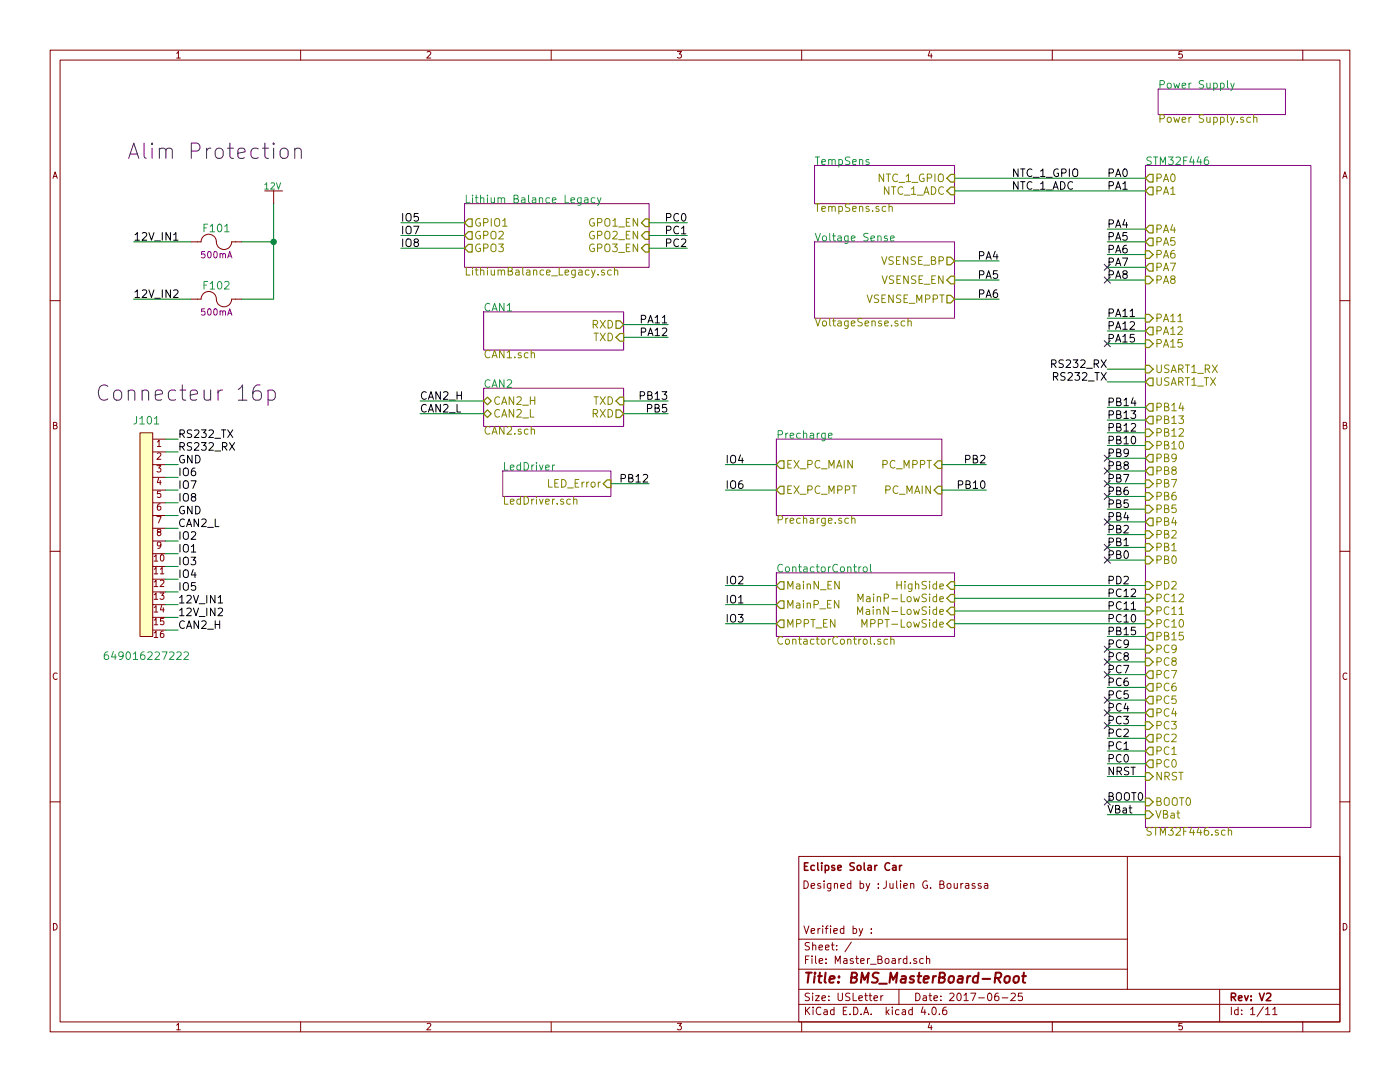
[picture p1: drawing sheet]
<svg xmlns="http://www.w3.org/2000/svg" width="279mm" height="216mm" viewBox="0 0 279 216" stroke-linecap="round" stroke-linejoin="round" font-family="sans-serif">
<g fill="none" stroke="#840000" stroke-width=".2">
<path d="M10 10h259.4v195.9h-259.4zM12 12h255.4v191.9h-255.4zM60 10v2M110 10v2M160 10v2M210 10v2M260 10v2M54.6 38.1v2.5M10 60h2M38.1 59.7h1.3M38.1 48.3h1.3M39.4 59.7h.7z"/>
<path d="M39.4 48.3h.7zM40.1 59.7a1.57 1.57 0 0 1 1.8-1.5 1.57 1.57 0 0 1 1.3 1.9 1.53 1.53 0 0 0 1.7 1.1 1.53 1.53 0 0 0 1.3-1.5M40.1 48.3a1.57 1.57 0 0 1 1.8-1.6 1.57 1.57 0 0 1 1.3 2 1.53 1.53 0 0 0 1.7 1.1 1.53 1.53 0 0 0 1.3-1.5M46.2 59.7h.8zM46.2 48.3h.8zM47 59.7h1.3M47 48.3h1.3M267.4 60h2M27.9 86.4h2.6v40.6h-2.6zM30.5 87.6h2.5M30.5 90.2h2.5M30.5 92.7h2.5"/>
<path d="M30.5 95.3h2.5M30.5 97.8h2.5M10 110h2M30.5 100.3h2.5M30.5 102.9h2.5M30.5 105.4h2.5M30.5 108h2.5M267.4 110h2M10 160h2M267.4 160h2M159.4 170.9h108v33h-108zM173.6 176.3l-.5 1.3-.3 .2"/>
<path d="M175.3 177.1v.2M175.3 176.4v.1M194.6 176.4a.37 .37 0 0 0-.6 .1l.1 .2 .5 .1v.2l-.2 .3-.4-.1M195.8 176.4a.37 .37 0 0 0-.6 .1l.1 .2 .5 .1 .1 .2-.3 .3-.4-.1M196.5 176.4h.6v.9M197.1 176.6l-.5 .1-.2 .2 .2 .4 .5-.1M225 170.9v26.5M159.4 197.4h108M159.4 193.4h65.6M159.4 187.4h65.6M169.9 188l-1.3 1.9M172.2 185.3l-.5 1.3-.3 .2"/>
<path d="M173.9 186.1v.2M173.9 185.3v.2M174.4 199.2l.7-.2v-.2l-.4-.1-.3 .2 .1 .7h.6M175.8 198.7v1M176.2 198.7l-.4 .3M179.4 197.4v3M182.9 191.3a.37 .37 0 0 0-.6 .2l.1 .2 .5 .1 .1 .2-.2 .3-.5-.1M184.3 191.3h-.5l-.3 .2 .1 .6 .2 .2 .5-.1M184.9 191.4l.2-.1h.4v1M184.9 190.8v1.5M199.2 198.2h-.4a1.11 1.11 0 0 0-.1 1.4l.4 .1 .2-.2 .1-.5-.3-.2h-.4l-.2 .2M200 199.1h1.1"/>
<path d="M201.8 198.3l.6-.1 .2 .4-.9 1.1h.9M204 198.2h-.7l-.1 .7 .2-.1h.5l.2 .2-.1 .5-.2 .2-.6-.2M243.4 197.4v6.5M60 203.9v2M110 203.9v2M159.4 200.4h108M160 203.9v2M184.2 200.9l-.4 1.1h1M185.3 202.3v.2M186.1 201.1l.2-.1a.8 .8 0 0 1 .6 .7 .8 .8 0 0 1-.6 .8l-.2-.2-.1-.4zM187.5 202.3v.2M188.8 201h-.4a1.11 1.11 0 0 0-.1 1.4l.4 .1 .2-.2 .1-.5-.3-.3-.4 .1-.2 .2"/>
<path d="M210 203.9v2M252.6 201.4l.4-.4v1.5M252.6 202.5h.8M254 201.4l.4-.4v1.5M254 202.5h.9M260 203.9v2"/>
</g>
<path d="M200.6 194.9l.3-.1h.5l.1 .3v.6a.54 .54 0 0 1-.5 .4 .54 .54 0 0 1-.6-.4zM202.4 194.9l.3-.1h.5l.2 .3-.1 .6a.54 .54 0 0 1-.5 .4 .54 .54 0 0 1-.6-.4zM204 194.8h.7M204.3 194.1l-.2 1.7 .1 .2 .4 .1" fill="none" stroke="#840000" stroke-width=".41"/>
<path d="M178.2 172.7h.6v1M178.8 173l-.5 .1-.2 .2 .2 .4 .5-.1M179.5 172.7v1M180 172.7l-.5 .2" fill="none" stroke="#840000" stroke-width=".3"/>
<path d="M231.1 17.8h25.4v5.1h-25.4zM162.6 33h27.9v7.6h-27.9zM228.6 33h33v132.1h-33zM92.7 40.6h36.8v12.7h-36.8zM162.6 48.3h27.9v15.2h-27.9zM96.5 62.2h28v7.7h-28zM96.5 77.5h28v7.6h-28zM100.3 94h21.6v5.1h-21.6zM154.9 87.6h33.1v15.3h-33.1zM154.9 114.3h35.6v12.7h-35.6z" fill="none" stroke="#840084" stroke-width=".2"/>
<g fill="none" stroke="#008484" stroke-width=".2">
<path d="M245 16.1v1.3l.2 .2M245.6 16.6l.4 1M246.3 16.6l-.5 1.4-.2 .1M116 39.4v1.3l-.3 .3-.4-.1M116 39.5l-.5-.1-.3 .4v.4l.2 .2h.6M116.7 39.5h.6v1M117.3 39.8l-.5 .1a.3 .3 0 0 0-.2 .3 .3 .3 0 0 0 .2 .3l.5-.1M118.7 39.5l-.4-.1-.3 .4v.4l.1 .2h.6M119.2 39.4l.4 1.1M119.9 39.4l-.5 1.4-.2 .2M241.1 31.3l-.5 .1a.99 .99 0 0 0 0 1.4l.5-.1 .1-.5-.3-.3h-.3l-.3 .3M177.1 47.1h-.4l-.2 .2 .1 .2 .5 .2v.3h-.6"/>
<path d="M177.7 47.6l.8-.2-.1-.3h-.4l-.3 .2 .1 .7h.6M110.7 92.8l-.4 .3M165.3 86.9l.8-.1-.1-.3-.4-.1-.3 .3 .1 .7h.6M171.8 113.1l-.4 .3M172.3 113.3l.3-.2 .4 .2 .1 .5-.2 .2-.3 .1-.3-.1zM173.7 112.6v1.3l.2 .2M21.5 130.1h-.4a.99 .99 0 0 0 0 1.5l.5-.2 .1-.5-.3-.2h-.3l-.3 .2M36.7 130.2l.6-.1 .3 .4-.9 1.1h.9"/>
</g>
<g fill="none" stroke="#848400" stroke-width=".2">
<path d="M249.6 23.5l-.5-.1-.3 .3v.4l.2 .2h.6M250.2 23.5h.1a.36 .36 0 0 1 .6 .1v.8M250.2 22.9v1.5M120.6 53.9h-.4l-.2 .2 .1 .2 .5 .2v.3h-.6M122 53.9h-.4l-.3 .3v.4l.1 .2h.6M122.6 54l.1-.1a.36 .36 0 0 1 .6 .2v.8M122.6 53.4v1.5M177.4 41.3l.1-.1a.36 .36 0 0 1 .6 .2v.8M177.4 40.7v1.5M106 70.5h.1a.36 .36 0 0 1 .6 .1v.8M180.6 64.1l-.5-.1-.3 .3v.5l.2 .2h.6M181.2 64.2l.1-.1a.36 .36 0 0 1 .6 .2v.7"/>
<path d="M181.2 63.5v1.5M106 85.8l.1-.1a.36 .36 0 0 1 .6 .2v.7M114.5 99.7h.1a.36 .36 0 0 1 .5 .1v.8M114.5 99.1v1.5M169.3 103.5l-.4-.1-.3 .3v.4l.2 .2h.5M170 103.6l.1-.1a.36 .36 0 0 1 .5 .1v.8M170 102.9v1.5M171.1 122.6v-1.5l.6 1.1 .5-1.1v1.5M171.2 120.1v-1.6l.5 1.1 .5-1.1v1.6M172 125.1v-1.5l.5 1.1 .5-1.1v1.5M175.7 127.6l-.3-.1-.2 .3v.2l.5 .1v.4h-.5M177.1 127.6l-.4-.1-.3 .3v.5l.2 .2h.5"/>
<path d="M177.8 127.7l.1-.1a.36 .36 0 0 1 .5 .2v.7M177.8 127v1.5M235.3 122.6h.9M245.1 165.8l.1-.1a.36 .36 0 0 1 .6 .2v.7M245.1 165.1v1.5"/>
</g>
<g fill="none" stroke="#848400" stroke-width=".25">
<path d="M189.7 34.8h.8v1.5h-.8l-.7-.7zM189.7 37.3h.8v1.6h-.8l-.7-.8zM229.4 34.8h.7v1.5h-.7l-.8-.7zM229.4 37.3h.7v1.6h-.7l-.8-.8zM93.5 43.7h.7v1.5h-.7l-.8-.7zM93.5 46.2h.7v1.6h-.7l-.8-.8zM93.5 48.8h.7v1.5h-.7l-.8-.8zM128.8 43.7h.7v1.5h-.7l-.8-.7zM128.8 46.2h.7v1.6h-.7l-.8-.8zM128.8 48.8h.7v1.5h-.7l-.8-.8zM189 51.3h.7l.8 .8-.8 .7h-.7zM189 58.9h.7l.8 .8-.8 .8h-.7z"/>
<path d="M189.7 55.1h.8v1.5h-.8l-.7-.7zM228.6 55.1h.8l.7 .8-.7 .7h-.8zM228.6 50h.8l.7 .8-.7 .8h-.8zM229.4 45h.7v1.5h-.7l-.8-.8zM229.4 47.5h.7v1.5h-.7l-.8-.7zM229.4 52.6h.7v1.5h-.7l-.8-.8zM122.9 64h.8l.8 .8-.8 .7h-.8zM123.7 66.5h.8v1.6h-.8l-.8-.8zM123.7 79.2h.8v1.6h-.8l-.8-.8zM228.6 62.7h.8l.7 .8-.7 .8h-.8zM228.6 67.8h.8l.7 .8-.7 .7h-.8zM228.6 72.9h.8l.7 .8-.7 .7h-.8z"/>
<path d="M229.4 65.3h.7v1.5h-.7l-.8-.8zM229.4 75.4h.7v1.6h-.7l-.8-.8zM96.5 80l.8-.8 .7 .8-.7 .8zM97.3 81.8l.7 .8-.7 .7-.8-.7zM121.2 95.8h.7v1.5h-.7l-.8-.8zM122.9 81.8h.8l.8 .8-.8 .7h-.8zM154.9 92.7l.8-.8h.8v1.6h-.8zM155.7 97h.8v1.6h-.8l-.8-.8zM187.2 97h.8v1.6h-.8l-.8-.8zM187.2 91.9h.8v1.6h-.8l-.8-.8zM228.6 88.1h.8l.7 .8-.7 .8h-.8zM228.6 85.6h.8l.7 .8-.7 .7h-.8z"/>
<path d="M228.6 83.8l.8-.7h.7v1.5h-.7zM228.6 98.3h.8l.7 .8-.7 .7h-.8zM228.6 95.8h.8l.7 .7-.7 .8h-.8zM228.6 94l.8-.8h.7v1.5h-.7zM229.4 80.5h.7v1.5h-.7l-.8-.7zM229.4 90.7h.7v1.5h-.7l-.8-.8zM155.7 116.1h.8v1.5h-.8l-.8-.8zM155.7 119.9h.8v1.5h-.8l-.8-.7zM189 119.4l.7-.8h.8v1.5h-.8zM189.7 116.1h.8v1.5h-.8l-.7-.8zM228.6 111h.8l.7 .8-.7 .7h-.8zM228.6 108.5h.8l.7 .7-.7 .8h-.8z"/>
<path d="M228.6 105.9h.8l.7 .8-.7 .7h-.8zM228.6 118.6h.8l.7 .8-.7 .7h-.8zM228.6 116.1h.8l.7 .7-.7 .8h-.8zM228.6 100.8h.8l.7 .8-.7 .8h-.8zM229.4 103.4h.7v1.5h-.7l-.8-.8zM155.7 123.7h.8v1.5h-.8l-.8-.7zM189.7 121.2h.8v1.5h-.8l-.7-.8zM189.7 123.7h.8v1.5h-.8l-.7-.7zM228.6 131.3h.8l.7 .8-.7 .7h-.8zM228.6 128.8h.8l.7 .7-.7 .8h-.8zM228.6 123.7h.8l.7 .8-.7 .7h-.8zM228.6 121.2h.8l.7 .7-.7 .8h-.8z"/>
<path d="M229.4 138.9h.7v1.6h-.7l-.8-.8zM229.4 126.2h.7v1.6h-.7l-.8-.8zM229.4 136.4h.7v1.5h-.7l-.8-.7zM229.4 133.9h.7v1.5h-.7l-.8-.8zM228.6 152.4l.8-.8h.7v1.6h-.7zM228.6 144h.8l.7 .8-.7 .7h-.8zM228.6 142.2l.8-.7h.7v1.5h-.7zM228.6 159.3h.8l.7 .7-.7 .8h-.8zM228.6 154.2h.8l.7 .7-.7 .8h-.8zM229.4 149.1h.7v1.5h-.7l-.8-.7zM229.4 146.6h.7v1.5h-.7l-.8-.8zM228.6 161.8h.8l.7 .8-.7 .7h-.8z"/>
</g>
<path d="M34.6 47.9h.9M43.5 120.3h.9M225.8 121.6h.8" fill="none" stroke="#000" stroke-width=".2"/>
<g fill="none" stroke="#000084" stroke-width=".2">
<path d="M220.4 55.3l1.2 1.2M220.4 52.7l1.2 1.2M221.6 55.3l-1.2 1.2M221.6 52.7l-1.2 1.2M220.4 68l1.2 1.2M221.6 68l-1.2 1.2M220.4 95.9l1.2 1.2M220.4 98.5l1.2 1.2M220.4 90.8l1.2 1.2M220.4 93.4l1.2 1.2M221.6 95.9l-1.2 1.2M221.6 98.5l-1.2 1.2"/>
<path d="M221.6 90.8l-1.2 1.2M221.6 93.4l-1.2 1.2M220.4 103.5l1.2 1.2M220.4 111.2l1.2 1.2M220.4 108.6l1.2 1.2M221.6 103.5l-1.2 1.2M221.6 111.2l-1.2 1.2M221.6 108.6l-1.2 1.2M220.4 128.9l1.2 1.2M220.4 131.5l1.2 1.2M220.4 134l1.2 1.2M220.4 139.1l1.2 1.2"/>
<path d="M221.6 128.9l-1.2 1.2M221.6 131.5l-1.2 1.2M221.6 134l-1.2 1.2M221.6 139.1l-1.2 1.2M220.4 144.2l1.2 1.2M220.4 159.4l1.2 1.2M220.4 141.6l1.2 1.2M221.6 144.2l-1.2 1.2M221.6 159.4l-1.2 1.2M221.6 141.6l-1.2 1.2"/>
</g>
<path d="M56.2 29.7a.83 .83 0 0 1 1.3 .4v.9a.83 .83 0 0 1-.8 .6 .83 .83 0 0 1-.8-.6v-.9zM58.8 29.9a.74 .74 0 0 1 1.3 .1v1.6M58.8 29.6v2M51.9 76.8a1.22 1.22 0 0 0-1.5 1.3v1.2l.3 .4a1.01 1.01 0 0 0 1.3-.1l.2-1-.3-.5-.3-.1h-.6l-.3 .1-.3 .5M53.5 78l.3-.2h.6l.5 .6v.9l-.3 .4-.2 .2-.9-.2M53.5 77.8v3.1" fill="none" stroke="#0000c2" stroke-width=".2"/>
<g fill="#ffffc2" stroke="#ffffc2" stroke-width=".2">
<path d="M39.4 59.7h.7z"/>
<path d="M46.2 59.7h.8z"/>
<path d="M39.4 48.3h.7z"/>
<path d="M46.2 48.3h.8z"/>
<path d="M27.9 86.4h2.6v40.6h-2.6z"/>
</g>
<g fill="none" stroke="#008400" stroke-width=".2">
<path d="M190.5 38.1h38.1M190.5 35.6h38.1M26.7 48.3h11.4M26.7 59.7h11.4M48.3 48.3h6.3M54.6 40.6v19.1h-6.3M80 44.5h12.7M80 47h12.7M80 49.5h12.7M129.5 44.5h7.7M129.5 47h7.7M129.5 49.5h7.7"/>
<path d="M190.5 55.9h8.9M190.5 59.7h8.9M190.5 52.1h8.9M221 53.3h7.6M221 50.8h7.6M221 48.3h7.6M221 45.7h7.6M221 55.9h7.6M124.5 64.8h8.8M124.5 67.3h8.8M221 68.6h7.6M221 73.7h7.6"/>
<path d="M221 76.2h7.6M221 63.5h7.6M221 66h7.6M33 97.8h2.6M33 92.7h2.6M33 87.6h2.6M33 90.2h2.6M33 95.3h2.6M83.8 82.6h12.7M83.8 80h12.7M121.9 96.5h7.6M124.5 82.6h8.8"/>
<path d="M124.5 80h8.8M144.8 97.8h10.1M144.8 92.7h10.1M188 97.8h8.8M188 92.7h8.8M221 91.4h7.6M221 99.1h7.6M221 96.5h7.6M221 94h7.6M221 81.3h7.6M221 88.9h7.6M221 83.8h7.6"/>
<path d="M221 86.4h7.6M33 100.3h2.6M33 102.9h2.6M33 105.4h2.6M33 108h2.6M33 110.5h2.6M33 113h2.6M33 115.6h2.6M33 118.1h2.6M144.8 116.8h10.1M190.5 119.4h38.1M190.5 116.8h38.1"/>
<path d="M221 104.1h7.6M221 101.6h7.6M221 106.7h7.6M221 111.8h7.6M221 109.2h7.6M33 120.7h2.6M33 123.2h2.6M33 125.7h2.6M144.8 124.5h10.1M144.8 120.7h10.1M190.5 124.5h38.1M190.5 121.9h38.1"/>
<path d="M221 134.6h7.6M221 132.1h7.6M221 129.5h7.6M221 127h7.6M221 137.2h7.6M221 139.7h7.6M221 154.9h7.6M221 152.4h7.6M221 149.9h7.6M221 147.3h7.6M221 144.8h7.6M221 142.2h7.6"/>
<path d="M221 162.6h7.6M221 160h7.6"/>
</g>
<circle cx="54.6" cy="48.3" r=".51" fill="#008400" stroke="#008400" stroke-width=".25"/>
<g font-size="4.2" fill="#0000c2">
<text x="25.4" y="31.8">Alim Protection</text>
<text x="19" y="80">Connecteur 16p</text>
</g>
<text font-size="2.8" fill="#840000" x="160.4" y="196.2">Title: BMS_MasterBoard-Root</text>
<g font-size="2.1" fill="#008484">
<text x="231.1" y="17.7">Power Supply</text>
<text x="162.6" y="32.9">TempSens</text>
<text x="228.6" y="32.9">STM32F446</text>
<text x="92.7" y="40.5">Lithium Balance Legacy</text>
<text x="40.8" y="46.3">F101</text>
<text x="162.6" y="48.2">Voltage Sense</text>
<text x="40.8" y="57.8">F102</text>
<text x="96.5" y="62.1">CAN1</text>
<text x="96.5" y="77.4">CAN2</text>
<text x="26.8" y="84.7">J101</text>
<text x="154.9" y="87.5">Precharge</text>
<text x="100.3" y="93.9">LedDriver</text>
<text x="154.9" y="114.2">ContactorControl</text>
<text x="22.1" y="131.7">649016227222</text>
</g>
<g font-size="2.1" fill="#848400">
<text x="231.1" y="24.5">Power Supply.sch</text>
<text x="175.4" y="36.3">NTC_1_GPIO</text>
<text x="176.1" y="38.9">NTC_1_ADC</text>
<text x="230.5" y="36.3">PA0</text>
<text x="230.5" y="38.9">PA1</text>
<text x="94.6" y="45.2">GPIO1</text>
<text x="94.6" y="47.8">GPO2</text>
<text x="117.6" y="45.2">GPO1_EN</text>
<text x="117.6" y="47.8">GPO2_EN</text>
<text x="162.6" y="42.3">TempSens.sch</text>
<text x="230.5" y="46.5">PA4</text>
<text x="94.6" y="50.3">GPO3</text>
<text x="117.6" y="50.3">GPO3_EN</text>
<text x="175.8" y="52.8">VSENSE_BP</text>
<text x="230.5" y="49">PA5</text>
<text x="230.5" y="51.6">PA6</text>
<text x="92.7" y="55">LithiumBalance_Legacy.sch</text>
<text x="175.8" y="56.6">VSENSE_EN</text>
<text x="230.5" y="56.6">PA8</text>
<text x="230.5" y="54.1">PA7</text>
<text x="118.1" y="65.5">RXD</text>
<text x="162.6" y="65.1">VoltageSense.sch</text>
<text x="172.9" y="60.5">VSENSE_MPPT</text>
<text x="230.5" y="64.3">PA11</text>
<text x="96.5" y="71.5">CAN1.sch</text>
<text x="118.3" y="68.1">TXD</text>
<text x="230.5" y="66.8">PA12</text>
<text x="230.5" y="69.3">PA15</text>
<text x="230.5" y="74.4">USART1_RX</text>
<text x="230.5" y="77">USART1_TX</text>
<text x="98.5" y="80.8">CAN2_H</text>
<text x="98.5" y="83.3">CAN2_L</text>
<text x="118.1" y="83.3">RXD</text>
<text x="118.3" y="80.8">TXD</text>
<text x="230.5" y="82">PB14</text>
<text x="96.5" y="86.7">CAN2.sch</text>
<text x="230.5" y="89.7">PB10</text>
<text x="230.5" y="87.1">PB12</text>
<text x="230.5" y="84.6">PB13</text>
<text x="156.9" y="93.5">EX_PC_MAIN</text>
<text x="176" y="93.5">PC_MPPT</text>
<text x="230.5" y="94.7">PB8</text>
<text x="230.5" y="92.2">PB9</text>
<text x="100.3" y="100.7">LedDriver.sch</text>
<text x="109.4" y="97.3">LED_Error</text>
<text x="156.9" y="98.6">EX_PC_MPPT</text>
<text x="176.5" y="98.6">PC_MAIN</text>
<text x="230.5" y="99.8">PB6</text>
<text x="230.5" y="97.3">PB7</text>
<text x="154.9" y="104.5">Precharge.sch</text>
<text x="230.5" y="107.4">PB2</text>
<text x="230.5" y="104.9">PB4</text>
<text x="230.5" y="102.4">PB5</text>
<text x="230.5" y="112.5">PB0</text>
<text x="230.5" y="110">PB1</text>
<text x="156.9" y="117.6">MainN_EN</text>
<text x="179.4" y="117.6">HighSide</text>
<text x="230.5" y="117.6">PD2</text>
<text x="156.9" y="121.4">MainP_EN</text>
<text x="156.9" y="125.2">MPPT_EN</text>
<text x="172.8" y="122.7">MainN-LowSide</text>
<text x="172.9" y="120.1">MainP-LowSide</text>
<text x="173.2" y="125.2">MPPT-LowSide</text>
<text x="230.5" y="125.2">PC10</text>
<text x="230.5" y="122.7">PC11</text>
<text x="230.5" y="120.1">PC12</text>
<text x="154.9" y="128.6">ContactorControl.sch</text>
<text x="230.5" y="127.8">PB15</text>
<text x="230.5" y="130.3">PC9</text>
<text x="230.5" y="137.9">PC6</text>
<text x="230.5" y="135.4">PC7</text>
<text x="230.5" y="132.8">PC8</text>
<text x="230.5" y="143">PC4</text>
<text x="230.5" y="140.5">PC5</text>
<text x="230.5" y="148.1">PC2</text>
<text x="230.5" y="145.5">PC3</text>
<text x="230.5" y="153.2">PC0</text>
<text x="230.5" y="150.6">PC1</text>
<text x="230.5" y="155.7">NRST</text>
<text x="230.5" y="160.8">BOOT0</text>
<text x="228.6" y="166.7">STM32F446.sch</text>
<text x="230.5" y="163.3">VBat</text>
</g>
<g font-size="2.1">
<text x="201.9" y="35.3">NTC_1_GPIO</text>
<text x="221" y="35.3">PA0</text>
<text x="201.9" y="37.8">NTC_1_ADC</text>
<text x="221" y="37.8">PA1</text>
<text x="80" y="44.2">IO5</text>
<text x="80" y="46.7">IO7</text>
<text x="133" y="44.2">PC0</text>
<text x="133" y="46.7">PC1</text>
<text x="221" y="45.5">PA4</text>
<text x="26.7" y="48">12V_IN1</text>
<text x="80" y="49.3">IO8</text>
<text x="133" y="49.3">PC2</text>
<text x="195.2" y="51.8">PA4</text>
<text x="221" y="48">PA5</text>
<text x="221" y="50.5">PA6</text>
<text x="221" y="53.1">PA7</text>
<text x="26.7" y="59.4">12V_IN2</text>
<text x="195.2" y="55.6">PA5</text>
<text x="195.2" y="59.4">PA6</text>
<text x="221" y="55.6">PA8</text>
<text x="128" y="64.5">PA11</text>
<text x="221" y="63.2">PA11</text>
<text x="221" y="65.8">PA12</text>
<text x="128" y="67.1">PA12</text>
<text x="221" y="68.3">PA15</text>
<text x="210.4" y="73.4">RS232_RX</text>
<text x="210.6" y="75.9">RS232_TX</text>
<text x="83.8" y="79.8">CAN2_H</text>
<text x="83.8" y="82.3">CAN2_L</text>
<text x="128" y="79.8">PB13</text>
<text x="129.2" y="82.3">PB5</text>
<text x="221" y="81">PB14</text>
<text x="221" y="83.6">PB13</text>
<text x="35.6" y="89.9">RS232_RX</text>
<text x="35.6" y="87.4">RS232_TX</text>
<text x="221" y="86.1">PB12</text>
<text x="221" y="88.6">PB10</text>
<text x="35.6" y="95">IO6</text>
<text x="35.6" y="92.5">GND</text>
<text x="144.8" y="92.5">IO4</text>
<text x="192.7" y="92.5">PB2</text>
<text x="221" y="91.2">PB9</text>
<text x="221" y="93.7">PB8</text>
<text x="35.6" y="100.1">IO8</text>
<text x="35.6" y="97.5">IO7</text>
<text x="124.2" y="96.3">PB12</text>
<text x="144.8" y="97.5">IO6</text>
<text x="191.5" y="97.5">PB10</text>
<text x="221" y="96.3">PB7</text>
<text x="221" y="98.8">PB6</text>
<text x="221" y="101.3">PB5</text>
<text x="35.6" y="105.2">CAN2_L</text>
<text x="35.6" y="107.7">IO2</text>
<text x="35.6" y="102.6">GND</text>
<text x="221" y="103.9">PB4</text>
<text x="221" y="106.4">PB2</text>
<text x="35.6" y="110.2">IO1</text>
<text x="35.6" y="112.8">IO3</text>
<text x="221" y="109">PB1</text>
<text x="221" y="111.5">PB0</text>
<text x="35.6" y="115.3">IO4</text>
<text x="35.6" y="117.9">IO5</text>
<text x="144.8" y="116.6">IO2</text>
<text x="221" y="119.1">PC12</text>
<text x="221" y="116.6">PD2</text>
<text x="35.6" y="125.5">CAN2_H</text>
<text x="35.6" y="120.4">12V_IN1</text>
<text x="35.6" y="122.9">12V_IN2</text>
<text x="144.8" y="120.4">IO1</text>
<text x="144.8" y="124.2">IO3</text>
<text x="221" y="121.7">PC11</text>
<text x="221" y="124.2">PC10</text>
<text x="221" y="126.7">PB15</text>
<text x="221" y="129.3">PC9</text>
<text x="221" y="131.8">PC8</text>
<text x="221" y="134.4">PC7</text>
<text x="221" y="136.9">PC6</text>
<text x="221" y="139.4">PC5</text>
<text x="221" y="142">PC4</text>
<text x="221" y="144.5">PC3</text>
<text x="221" y="147.1">PC2</text>
<text x="221" y="149.6">PC1</text>
<text x="221" y="152.1">PC0</text>
<text x="221" y="154.7">NRST</text>
<text x="221" y="159.8">BOOT0</text>
<text x="221" y="162.3">VBat</text>
</g>
<g font-size="2.1" fill="#840000">
<text x="160.2" y="173.7">Eclipse Solar Car</text>
<text x="160.1" y="177.3">Designed by :</text>
<text x="176.1" y="177.3">Julien G. Bourassa</text>
<text x="160.3" y="186.3">Verified by :</text>
<text x="160.4" y="189.6">Sheet: /</text>
<text x="160.4" y="192.3">File: Master_Board.sch</text>
<text x="160.4" y="202.5">KiCad E.D.A. kicad 4.0.6</text>
<text x="160.4" y="199.7">Size: USLetter</text>
<text x="182.4" y="199.7">Date: 2017-06-25</text>
<text x="245.4" y="199.7">Rev: V2</text>
<text x="245.4" y="202.5">Id: 1/11</text>
</g>
<g font-size="1.8" fill="#840000">
<text x="35" y="11.6">1</text>
<text x="85" y="11.6">2</text>
<text x="135" y="11.6">3</text>
<text x="185" y="11.6">4</text>
<text x="235" y="11.6">5</text>
<text x="10.4" y="35.6">A</text>
<text x="267.8" y="35.6">A</text>
<text x="10.4" y="85.6">B</text>
<text x="31.3" y="89.2">1</text>
<text x="267.8" y="85.6">B</text>
<text x="31.3" y="91.7">2</text>
<text x="31.3" y="94.2">3</text>
<text x="31.3" y="96.8">4</text>
<text x="31.3" y="99.3">5</text>
<text x="31.3" y="101.9">6</text>
<text x="31.3" y="104.4">7</text>
<text x="31.3" y="106.9">8</text>
<text x="30.8" y="112">10</text>
<text x="31.3" y="109.5">9</text>
<text x="30.8" y="114.6">11</text>
<text x="30.8" y="117.1">12</text>
<text x="30.8" y="119.6">13</text>
<text x="30.8" y="122.2">14</text>
<text x="30.8" y="124.7">15</text>
<text x="30.8" y="127.3">16</text>
<text x="10.4" y="135.6">C</text>
<text x="267.8" y="135.6">C</text>
<text x="10.4" y="185.6">D</text>
<text x="267.8" y="185.6">D</text>
<text x="35" y="205.5">1</text>
<text x="85" y="205.5">2</text>
<text x="135" y="205.5">3</text>
<text x="185" y="205.5">4</text>
<text x="235" y="205.5">5</text>
</g>
<text font-size="1.8" fill="#008484" x="52.8" y="37.8">12V</text>
<g font-size="1.8" fill="#840084">
<text x="40.3" y="51.5">500mA</text>
<text x="40.3" y="62.9">500mA</text>
</g>
</svg>
